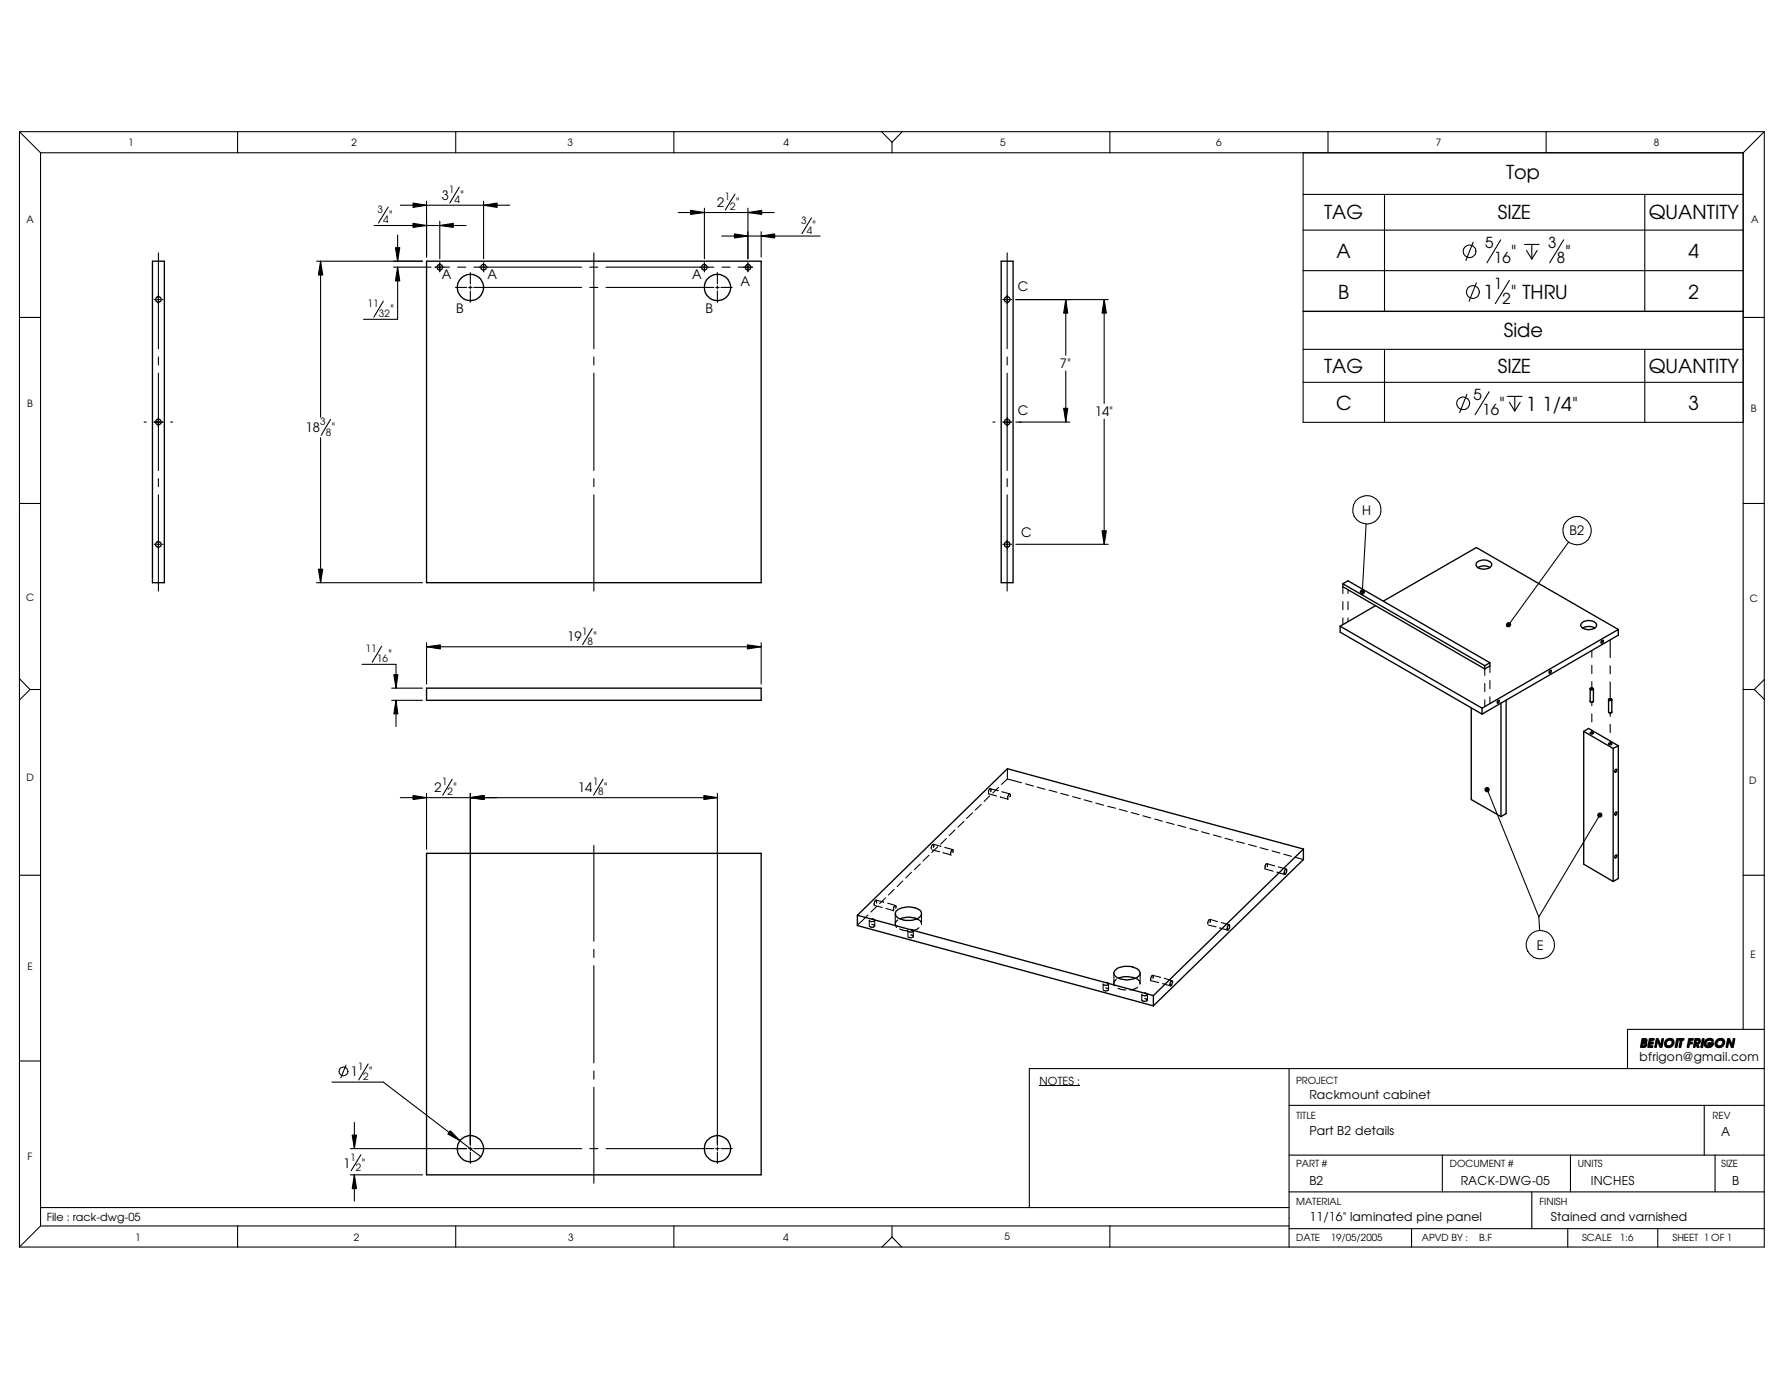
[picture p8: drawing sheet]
<svg xmlns="http://www.w3.org/2000/svg" width="279mm" height="216mm" viewBox="0 0 279 216" stroke-linecap="round" stroke-linejoin="round" font-family="sans-serif">
<g fill="none" stroke="#000" stroke-width=".17">
<path d="M3 20.6h273.3M3 20.6v174.6M3 20.6l3.3 3.3M6.3 23.9h266.7M6.3 23.9v168M24.8 39.6v15M37.2 20.6v3.3M58.6 35.3h14.4M60.8 32.4l-1.5 2.5M61.9 38.8h.7l-.3 2.1zM62.3 36.8v4.1M62.7 32.1h17.1"/>
<path d="M64.7 35l2.1 .3-2.1 .3zM64.7 31.8l2.1 .3-2.1 .4zM66.8 31.5v8.8M68.9 35.3l2.1-.3v.6zM68.9 34.6v5.9M71.4 20.6v3.3M71.9 29.3l-1.5 2.5M75.7 32.1l2.2-.3v.7zM75.7 31.5v9M93 39.6v15M105.5 20.6v3.3M106.2 33.3h15"/>
<path d="M108.2 32.9l2.1 .4-2.1 .3zM110.3 32.6v7.9M113 37h15.4M115 36.6l2.1 .4-2.1 .3zM115.1 30.4l-1.5 2.5M117.1 33.3l2.2-.4v.7zM117.1 32.6v7.9M119.2 37l2.1-.4v.7zM119.2 36.3v4M127.1 34.1l-1.5 2.5M138 20.6l1.7 1.7M139.7 22.3v1.6"/>
<path d="M141.3 20.6l-1.6 1.7M157.7 39.6v15M173.8 20.6v3.3M204.1 23.9v24.8h68.9M204.1 36h68.9M204.1 30.4h68.9M208 20.6v3.3M216.8 30.4v18.3M230.7 37.9l-1.1 2.9M235 37.5l-2.1 3.6M238.8 38.3h2.2M239.1 39.2l.8 1.4"/>
<path d="M239.9 38.3v2.3M240.7 39.2l-.8 1.4M242.1 20.6v3.3M244.9 37.5l-2.2 3.6M257.6 30.4v18.3M273 23.9v137.3M276.3 20.6v174.6h-273.3M276.3 20.6l-3.3 3.3M3 49.7h3.3M24.1 46.9h.2M24.6 46.9h.5M24.8 55.9v1.2"/>
<path d="M24.8 58.4v15.3M25.4 46.9h.1M49.6 40.9h16.6M50.2 40.9l.3 2.2h-.6zM50.2 40.9v24.4M60 47.2l-1.5 2.5M61.6 41.8h5.9M62.3 41.8l.3 2.2h-.7zM62.3 41.8v8.2h-5.4M68.2 41.8h.1M68.6 41.8h.5M68.9 41.1v.2"/>
<path d="M68.9 41.6v.5M68.9 42.4v.1M69.4 41.8h1M71.3 45h1.8M71.7 41.8h1.2M73.4 45h.6M73.7 42.7v1.7M73.7 44.7v.6M73.7 45.6v1.7M74.2 45h16.9M74.2 41.8h1M75.4 41.8h.6"/>
<path d="M75.7 41.1v.2M75.7 41.6v.5M75.7 42.4v.1M76.2 41.8h14.9M92.4 45h1.2M92.4 41.8h1.2M93 55.9v1.2M93 58.4v15.3M94.9 45h16.9M94.9 41.8h14.9M110 41.8h.6M110.3 41.1v.2"/>
<path d="M110.3 41.6v.5M110.3 42.4v.1M110.8 41.8h1M112.1 45h.5M112.4 42.7v1.7M112.4 44.7v.6M112.4 45.6v1.7M112.9 45h1.8M113.1 41.8h1.2M115.6 41.8h1M116.9 41.8h.5M117.1 41.1v.2"/>
<path d="M117.1 41.6v.5M117.1 42.4v.1M117.7 41.8h.2M157.1 46.9h.1M157.5 46.9h.5M157.7 55.9v1.2M157.7 58.4v15.3M158.3 46.9h.2M159.1 46.9h14.5M166.9 46.9l.3 2.1h-.6zM166.9 46.9v8.7M166.9 58.1v8"/>
<path d="M172.9 46.9l.4 2.1h-.7zM172.9 46.9v16.3M204.1 42.4h68.9M204.1 59.9h68.9M204.1 54.7h68.9M216.8 54.7v11.4M231.2 44.3l-1.1 2.9M236.4 43.9l-2.2 3.6M257.6 54.7v11.4M273 49.7h3.3M273 48.8h-68.9v17.3h68.9M3 78.8h3.3"/>
<path d="M22.6 66.1h.3M24.1 66.1h1.4M24.8 74.9v1.3M24.8 77.5v15M26.7 66.1h.4M50.2 68.5v22.7M51.8 65.7l-1.5 2.5M93 74.9v1.3M93 77.5v15M155.5 66.1h.3M157.1 66.1h1.4M157.7 74.9v1.3"/>
<path d="M157.7 77.5v15M159.1 66.1h8.5M166.6 63.9h.6l-.3 2.2zM172.9 65.6v19.6M229.7 61.7l-1.1 2.9M233.2 61.3l-2.2 3.6M236.1 62.1h2.3M236.4 63l.8 1.3M237.2 62.1v2.2M238.1 63l-.9 1.3M273 78.8h3.3M24.1 85.2h.2"/>
<path d="M24.6 85.2h.5M25.4 85.2h.1M49.6 91.2h16.6M49.9 89.1h.6l-.3 2.1zM92.8 98.4l-1.6 2.5M157.1 85.2h.1M157.5 85.2h.5M158.3 85.2h.2M159.1 85.2h14.5M172.6 83.1h.7l-.4 2.1zM210.3 91.9v1M210.3 94.2v1.3"/>
<path d="M210.3 96.7v1.1M211.1 92.3v.6M211.1 94.2v1.3M211.1 96.7v.6M213.1 92.5l.1-.1 .4 .1 .1 .3-.3 .2v-.3v.3a.3 .3 0 0 1-.3-.1 .3 .3 0 0 1 0-.4zM214 82l-.6 10.7M236 97.6a.34 .34 0 0 1 .5 0 .34 .34 0 0 1 0 .4 .34 .34 0 0 1-.4 .1l.2-.3-.2 .3-.2-.2zM245.7 84.9l-9.4 12.9M3 106.3l1.7 1.6M4.7 107.9h1.6M4.7 107.9l-1.7 1.7M56.7 104h5.3v3.7"/>
<path d="M59.8 101.2l-1.5 2.5M61.3 109.6h4.9M61.3 107.7h4.9M61.7 105.6h.6l-.3 2.1zM62 109.6l.3 2.2h-.6zM62 109.6v4.1M66.8 101.3l2.2-.3v.6zM66.8 100.6v6.5M66.8 101.3h52.4M117.1 101l2.1 .3-2.1 .3zM119.2 100.6v6.5M232.5 104.7v1"/>
<path d="M232.5 107v1.3M232.5 109.6v1M233.3 104.3v1M233.3 106.6v1.2M233.3 109.1v1.1M249.3 101.9v1M249.3 104.2v1.3M249.3 106.7v1.1M249.3 110v.5M249.3 111.8v1.2M249.3 114.3v.5M252.2 100.2v2.8"/>
<path d="M252.2 104.2v1.3M252.2 106.8v2.7M252.2 111.7v.4M252.2 113.4v1.3M252.2 116v.5M273 107.9h1.7M274.7 107.9l1.6 1.6M276.3 106.4l-1.6 1.5M3 137h3.3M62.7 124.9h49.7M64.7 124.5l2.1 .4-2.1 .3zM66.8 124.2v8.8"/>
<path d="M70.8 122l-1.5 2.5M73.7 124.9l2.1-.4v.7zM73.7 124.2v55.1M93 132.3v15.1M94.4 122l-1.4 2.5M110.2 124.5l2.2 .4-2.2 .3zM112.4 124.2v55.1M140 139.2l-.9 .9M141.4 137.9l-.9 .9M142.7 136.6l-.8 .9M144.1 135.3l-.9 .8M145.5 133.9l-.9 .9"/>
<path d="M145.9 133.1l1.3 .2M146.2 132.7l.1-.3-.2-.2-.3 .7M146.2 132.2l1.2 .3M146.9 132.6l-1 .9M147.7 133.5l1.3 .4M148 132.7l1.2 .3M148.2 131.3l-.9 .9M148.9 133.7h.1M149.2 133l-.2 .3-.1 .4M149.2 133v.5M149.6 129.9l-.9 .9M151 128.6l-1 .9"/>
<path d="M152.3 127.3l-.9 .8M153.7 125.9l-1 .9M154.8 124.2h.1M154.9 124.3l1.2 .3M155 124.6l-.9 .9M155.1 123.5l1.2 .3M155.2 124v-.4l-.2-.1-.2 .3v.4M156.4 123.3l-.9 .9M156.7 124.8l1.2 .3M156.9 124l1.3 .3M157.7 122l2.3 .6M157.8 120.4v1.6l-1 .8"/>
<path d="M157.8 125h.1M158.2 124.8v-.3l-.1-.2-.3 .7M160.6 122.7l1.2 .4M162.4 123.2l1.3 .4M164.3 123.7l1.2 .3M166.1 124.2l1.2 .3M168 124.7l1.2 .4M169.8 125.2l1.2 .4M171.6 125.7l1.2 .4M173.5 126.2l1.2 .3M175.3 126.7l1.2 .3M177.2 127.2l1.2 .4"/>
<path d="M179 127.7l1.2 .4M180.8 128.2l1.2 .4M182.7 128.7l1.2 .4M184.5 129.2l1.2 .3M186.4 129.7l1.2 .3M188.2 130.2l1.2 .4M190 130.7l1.3 .4M191.9 131.2l1.2 .4M193.7 131.7l1.2 .3M195.5 132.2l1.3 .3M197.4 132.7l1.2 .4M198.1 135.9h.1"/>
<path d="M198.2 136.1l1.2 .3M198.4 135.2l1.2 .4M198.5 135.7v-.4h-.2l-.2 .3v.3M199.2 133.2l1.2 .4M200 136.5l1.2 .4M200.2 135.7l1.2 .4M201 133.7l1.3 .4M202.9 134.2l1.2 .4M232.6 123.5l.2-.2 .1 .3-.1-.3h.2l.2 .2v.2l-.2 .3h-.3l-.1-.3zM232.9 123.6l8.1 20M250.3 127.5l.2-.2h.2l-.2 .3 .2-.3a.32 .32 0 0 1 .1 .5 .32 .32 0 0 1-.4 .1 .32 .32 0 0 1-.1-.4zM250.5 127.6l-9.5 16"/>
<path d="M273 137h3.3M93 148.6v1.3M93 151.2v15.2M135.9 143.3l-1.7 1.6M136.1 144.1v.8M136.5 143.8l.5 .2v1l-.2 .2-.7-.2M136.5 144.7l.5 .2M136.9 141.6h.1M137 144.1a.57 .57 0 0 1-.9 0M137 141.8l1.2 .3M137.2 140.9l1.2 .4M137.2 141.4v-.5l-.2 .3-.1 .4"/>
<path d="M137.3 141.9l-.9 .9M138.7 140.6l-.9 .9M138.8 142.2l1.2 .4M139 141.4l1.3 .4M140 142.5h.1M140.2 144.7l.2 .4M140.2 143v1.7M140.3 142.2v-.4h-.1l-.2 .3v.4M140.4 145.1h.1M140.6 144l-.3 .4-.1 .3M140.9 145.4l.7 .3h.5M142.1 145.7h.1"/>
<path d="M142.2 145.7v.9M142.6 145.5l.4 .2v.9l-.3 .2-.5-.1M142.6 146.4h.2l.2 .2M143 145.8l-.2 .1-.6-.1M143.6 143.8l.5 .3 .2 .4M143.9 145.2l-.4 .3-.8 .2M144.3 143v1.7M172.8 154.1v.8M172.8 154.1l.3 .2 .5-.2M173.2 153.8l.4 .2v1a.56 .56 0 0 1-.8 0M173.2 154.7l.4 .2M174.5 152.4v1.7l.1 .2"/>
<path d="M174.8 153.3l-.3 .5M175.1 154.7l1.2 .3M177.8 153.2l.6 .3 .2 .5M178.1 154.6l-.4 .3-.7 .1M178.6 154l-.1 .1M178.6 152.4v1.6M178.8 155.7v.8M179.2 155.4l.5 .3a.49 .49 0 0 1-.8 0M179.3 156.3l.4 .2-.1 .2-.5 .1-.3-.2M179.7 155.7v.8M180.2 153.4h.1M180.3 153.5l1.2 .3"/>
<path d="M180.5 152.7l-.2 .3-.1 .4M180.5 152.7l.1 .5M180.5 152.7l1.2 .3M182.1 154l1.2 .3M182.3 153.2l1.3 .3M189.2 144.8l1.3 .3M189.5 144.4l.1-.3-.2-.1-.3 .7M189.5 143.9l1.2 .4M191 145.3l1.3 .3M191.3 144.4l1.2 .4M241 143.6l.1 2.1M3 166.1h3.3"/>
<path d="M52 169.4h8l15.3 11.7M54.2 166.8l-.8 1.9M54.9 179.8h18.2M55.2 177.7h.6l-.3 2.1zM55.5 175.7v4.1M57.7 166.6l-1.5 2.5M70.5 177l1.6 1.6-2-1.1zM73.4 179.8h.6M73.7 179.6v.5M74.2 179.8h16.9M92.4 179.8h1.2M93 167.7v1.3"/>
<path d="M93 170.2v15.1M94.9 179.8h16.9M112.1 179.8h.5M112.4 179.6v.5M112.9 179.8h1.8M201.9 173.1h74.4M201.9 167.3v27.9M266.9 173.1v7.7M276.3 167.3h-115.1v21.8M276.3 161.2h-21.4v6.1M6.3 191.9h195.6M6.3 191.9l-3.3 3.3"/>
<path d="M6.3 189.1h195.6M37.2 191.9v3.3M54.9 183.9h11.3M55.5 183.9l.3 2.2h-.6zM55.5 183.9v4.1M56.5 180.8l-1.5 2.5M71.4 191.9v3.3M73.7 180.4v1.8M105.5 191.9v3.3M112.4 180.4v1.8M139.7 193.7l-1.6 1.5M139.7 193.7l1.5 1.5"/>
<path d="M139.7 191.9v1.8M173.8 191.9v3.3M201.9 186.6h74.4M201.9 192.4h74.4M201.9 180.8h74.4M221.1 192.4v2.8M225.9 180.8v5.8M239.9 186.6v5.8M245.5 192.4v2.8M246 180.8v5.8M259.6 192.4v2.8M268.6 180.8v5.8"/>
<circle cx="230.2" cy="39.4" r=".99"/>
<circle cx="230.7" cy="45.7" r="1.01"/>
<circle cx="214.1" cy="79.8" r="2.23"/>
<circle cx="229.2" cy="63.2" r="1"/>
<circle cx="247" cy="83.1" r="2.23"/>
<circle cx="241.2" cy="147.9" r="2.22"/>
<circle cx="53.8" cy="167.8" r=".69"/>
</g>
<g fill="none" stroke="#000" stroke-width=".21">
<path d="M23.9 40.9h1.8v50.3h-1.8zM66.8 40.9h52.4v50.3h-52.4zM156.8 40.9h1.9v50.3h-1.9zM157.4 85a.45 .45 0 0 1 .7 0 .45 .45 0 0 1-.2 .6h-.3l-.2-.1zM209.9 98v1l22.2 12.8M209.9 98l22.2 12.9M210.3 91.4v.5l22.2 12.8M210.3 91.4l22.2 12.8M210.3 91.4l.8-.5 22.2 12.9M215.4 94.8l-5.5 3.2M216.7 94.1l14.5-8.4 22.2 12.9M231.3 88.1a1.62 1.62 0 0 1 2.3 .2 .96 .96 0 0 1-1 .8 1.57 1.57 0 0 1-1.4-.5z"/>
<path d="M231.5 88.9l.7-.3h.5l.6 .3M247.7 97.6a1.63 1.63 0 0 1 2.3 .1 .82 .82 0 0 1-1 .9h-.2a1.11 1.11 0 0 1-1.2-.8zM247.9 98.3a2.09 2.09 0 0 1 1.5-.1l.4 .1M253.4 98.6l-21.3 12.3M253.4 98.6v.8l-21.3 12.4M66.8 107.7h52.4v1.9h-52.4zM230.4 110.8v14.4l4.7 2.6M232.1 110.9v.9M232.5 104.2v.5M233.3 103.8l-.8 .4M233.3 103.8v.5l-.8 .4M234.6 109.7h.2l-.2 .4h-.1z"/>
<path d="M235.1 110.1v17.7M235.9 109.6v17.8l-.8 .4M242.7 105l.3-.1a.29 .29 0 0 1-.1 .4 .29 .29 0 0 1-.3 .1zM248 114.5l.8-.5 4.6 2.8M248 114.5l4.6 2.7M248 114.5v20.8l4.6 2.7M249 107.9v-.1a.3 .3 0 0 1 .6 .1M249 109.8l.2 .1h.2l.2-.1M249 107.9a.28 .28 0 0 0 .3 .1 .28 .28 0 0 0 .3-.1M249 109.8a.28 .28 0 0 0 .3 .1 .28 .28 0 0 0 .3-.1M249 114.7l.4-.1 .2 .2-.1 .1a.26 .26 0 0 1-.3 0 .26 .26 0 0 1-.2-.2zM249 107.9v1.9"/>
<path d="M249.1 107.7a.15 .15 0 0 1 .2 0 .15 .15 0 0 1 .1 .2h-.3zM249.6 107.9v1.9M250.8 100.3l.3-.1a.29 .29 0 0 1 0 .4 .29 .29 0 0 1-.4 .1zM251.9 109.6l.2-.2h.2l.1 .2M251.9 111.5l.2 .1h.2l.1-.1M251.9 109.6l.2 .1h.2l.1-.1M251.9 116.4h.5a.26 .26 0 0 1-.2 .2 .26 .26 0 0 1-.3-.2zM251.9 109.6v1.9M252.1 109.4h.2l.1 .1-.3 .1zM252.4 109.6v1.9M252.6 117.2v20.8M253.4 116.8v20.7l-.8 .5"/>
<path d="M253.4 116.8l-.8 .4M66.8 133.6h52.4v50.3h-52.4zM201.3 136.1h.1h.1v.4l-.2 .4a.51 .51 0 0 1 0-.8zM204.1 132.9l-23.5 23M204.1 132.9v1.7l-23.5 22.9M204.1 132.9l-46.3-12.5-23.5 22.9M252.9 120.6l.3-.2a.29 .29 0 0 1 0 .3 .29 .29 0 0 1-.3 .2zM252.9 134l.3-.1a.29 .29 0 0 1 0 .3 .29 .29 0 0 1-.3 .1zM253 127.2h.2l-.1 .4h-.2zM134.3 143.3l46.3 12.6M134.3 143.3v1.6l46.3 12.6M140.4 142.6a3.2 3.2 0 0 1 3.8 0 .98 .98 0 0 1-1 1.4 3.2 3.2 0 0 1-2.5-.3 .74 .74 0 0 1-.3-1.1z"/>
<path d="M140.9 143.8a3.6 3.6 0 0 1 2.7 0M174.6 151.9l.3-.2a3.2 3.2 0 0 1 2.6-.3 1.08 1.08 0 0 1 1 1.1 2.1 2.1 0 0 1-2.1 .9 2.01 2.01 0 0 1-1.9-.9v-.3zM175.2 153.2a3.6 3.6 0 0 1 2.6 0M180.6 155.9v1.6M183.4 153.6l.1-.1a.51 .51 0 0 1-.2 .8v-.4zM192.4 144.9l.1-.1 .1 .1v.3l-.3 .4a.51 .51 0 0 1 .1-.7z"/>
<circle cx="24.8" cy="46.9" r=".45"/>
<circle cx="68.9" cy="41.8" r=".43"/>
<circle cx="73.7" cy="45" r="2.05"/>
<circle cx="75.7" cy="41.8" r=".42"/>
<circle cx="110.3" cy="41.8" r=".41"/>
<circle cx="112.4" cy="45" r="2.05"/>
<circle cx="117.2" cy="41.8" r=".42"/>
<circle cx="157.7" cy="46.9" r=".45"/>
<circle cx="24.8" cy="66.1" r=".45"/>
<circle cx="157.7" cy="66.1" r=".45"/>
<circle cx="24.8" cy="85.2" r=".44"/>
<circle cx="73.7" cy="179.8" r="2.04"/>
<circle cx="112.4" cy="179.9" r="2.05"/>
</g>
<g fill="#000">
<path d="M64.7 35l2.1 .3-2.1 .3zM64.7 31.8l2.1 .3-2.1 .4zM68.9 35.3l2.1-.3v.6zM75.7 32.1l2.2-.3v.7zM108.2 32.9l2.1 .4-2.1 .3zM115 36.6l2.1 .4-2.1 .3zM117.1 33.3l2.2-.4v.7zM119.2 37l2.1-.4v.7zM50.2 40.9l.3 2.2h-.6zM61.9 38.8h.7l-.3 2.1zM62.3 41.8l.3 2.2h-.7zM166.9 46.9l.3 2.1h-.6z"/>
<path d="M172.9 46.9l.4 2.1h-.7zM166.6 63.9h.6l-.3 2.2zM49.9 89.1h.6l-.3 2.1zM172.6 83.1h.7l-.4 2.1zM62 109.6l.3 2.2h-.6zM61.7 105.6h.6l-.3 2.1zM66.8 101.3l2.2-.3v.6zM117.1 101l2.1 .3-2.1 .3zM64.7 124.5l2.1 .4-2.1 .3zM73.7 124.9l2.1-.4v.7zM110.2 124.5l2.2 .4-2.2 .3zM55.2 177.7h.6l-.3 2.1z"/>
<path d="M70.5 177l1.6 1.6-2-1.1zM55.5 183.9l.3 2.2h-.6z"/>
<path d="M213.1 92.5l.1-.1 .4 .1 .1 .3-.3 .2v-.3v.3a.3 .3 0 0 1-.3-.1 .3 .3 0 0 1 0-.4z" fill-rule="evenodd"/>
<path d="M236 97.6a.34 .34 0 0 1 .5 0 .34 .34 0 0 1 0 .4 .34 .34 0 0 1-.4 .1l.2-.3-.2 .3-.2-.2z" fill-rule="evenodd"/>
<path d="M232.6 123.5l.2-.2 .1 .3-.1-.3h.2l.2 .2v.2l-.2 .3h-.3l-.1-.3z" fill-rule="evenodd"/>
<path d="M250.3 127.5l.2-.2h.2l-.2 .3 .2-.3a.32 .32 0 0 1 .1 .5 .32 .32 0 0 1-.4 .1 .32 .32 0 0 1-.1-.4z" fill-rule="evenodd"/>
</g>
<path d="M162.8 170h6.4" fill="none" stroke="#000" stroke-width=".16"/>
<g font-size="3">
<text x="235.9" y="28">Top</text>
<text x="207.4" y="34.3">TAG</text>
<text x="234.6" y="34.3">SIZE</text>
<text x="258.2" y="34.3">QUANTITY</text>
<text x="209.3" y="40.3">A</text>
<text x="236.6" y="40.5">&quot;</text>
<text x="245.2" y="40.5">&quot;</text>
<text x="264.5" y="40.3">4</text>
<text x="209.6" y="46.7">B</text>
<text x="232.3" y="46.9">1</text>
<text x="236.6" y="46.9">&quot; THRU</text>
<text x="264.5" y="46.7">2</text>
<text x="235.5" y="52.8">Side</text>
<text x="207.4" y="58.4">TAG</text>
<text x="234.6" y="58.4">SIZE</text>
<text x="258.2" y="58.4">QUANTITY</text>
<text x="209.3" y="64.1">C</text>
<text x="234.8" y="64.3">&quot;</text>
<text x="239" y="64.3">1 1/4&quot;</text>
<text x="264.5" y="64.1">3</text>
</g>
<g font-size="2.4">
<text x="232.6" y="38.9">5</text>
<text x="233.9" y="41.2">16</text>
<text x="242.5" y="38.9">3</text>
<text x="243.8" y="41.2">8</text>
<text x="234" y="45.2">1</text>
<text x="235.3" y="47.5">2</text>
<text x="230.8" y="62.7">5</text>
<text x="232.1" y="65">16</text>
</g>
<g font-size="2">
<text x="60.9" y="34.4">&quot;</text>
<text x="69.2" y="31.2">3</text>
<text x="72.1" y="31.2">&quot;</text>
<text x="112.3" y="32.4">2</text>
<text x="115.2" y="32.4">&quot;</text>
<text x="127.2" y="36.1">&quot;</text>
<text x="69.2" y="43.7">A</text>
<text x="76.4" y="43.7">A</text>
<text x="108.4" y="43.7">A</text>
<text x="116" y="44.7">A</text>
<text x="159.4" y="45.5">C</text>
<text x="61.1" y="49.1">&quot;</text>
<text x="71.4" y="48.9">B</text>
<text x="110.5" y="48.9">B</text>
<text x="166" y="57.7">7&quot;</text>
<text x="159.4" y="65">C</text>
<text x="171.4" y="65.2">14&quot;</text>
<text x="47.8" y="67.6">18</text>
<text x="51.9" y="67.6">&quot;</text>
<text x="213.4" y="80.6">H</text>
<text x="245.8" y="83.8">B2</text>
<text x="159.9" y="84.1">C</text>
<text x="88.8" y="100.4">19</text>
<text x="92.9" y="100.4">&quot;</text>
<text x="60.8" y="103.1">&quot;</text>
<text x="68" y="124">2</text>
<text x="71" y="124">&quot;</text>
<text x="90.5" y="124">14</text>
<text x="94.6" y="124">&quot;</text>
<text x="240.7" y="148.7">E</text>
<text x="54.9" y="168.5">1</text>
<text x="57.8" y="168.5">&quot;</text>
<text x="53.7" y="182.8">1</text>
<text x="56.6" y="182.8">&quot;</text>
</g>
<g font-size="1.9">
<text x="256.8" y="166.1">bfrigon@gmail.com</text>
<text x="256.9" y="164">BENOIT FRIGON</text>
<text x="205.1" y="172">Rackmount cabinet</text>
<text x="205.1" y="177.7">Part B2 details</text>
<text x="269.6" y="177.8">A</text>
<text x="205.1" y="185.5">B2</text>
<text x="228.8" y="185.5">RACK-DWG-05</text>
<text x="249.1" y="185.5">INCHES</text>
<text x="271.3" y="185.5">B</text>
<text x="205.1" y="191.2">11/16&quot; laminated pine panel</text>
<text x="242.9" y="191.2">Stained and varnished</text>
</g>
<g font-size="1.7">
<text x="162.8" y="169.8">NOTES :</text>
<text x="7.3" y="191.2">File : rack-dwg-05</text>
</g>
<g font-size="1.6">
<text x="20.1" y="22.9">1</text>
<text x="55" y="22.9">2</text>
<text x="88.9" y="22.9">3</text>
<text x="122.7" y="22.9">4</text>
<text x="156.6" y="22.9">5</text>
<text x="190.5" y="22.9">6</text>
<text x="224.9" y="22.9">7</text>
<text x="259" y="22.9">8</text>
<text x="4.1" y="35">A</text>
<text x="59.1" y="33.4">3</text>
<text x="60" y="35">4</text>
<text x="70.3" y="30.2">1</text>
<text x="71.2" y="31.8">4</text>
<text x="113.5" y="31.3">1</text>
<text x="114.3" y="32.9">2</text>
<text x="125.5" y="35">3</text>
<text x="274.2" y="35">A</text>
<text x="126.4" y="36.6">4</text>
<text x="57.5" y="48">11</text>
<text x="59.3" y="49.7">32</text>
<text x="4.3" y="63.8">B</text>
<text x="274.2" y="64.4">B</text>
<text x="50.2" y="66.6">3</text>
<text x="51.1" y="68.2">8</text>
<text x="4.1" y="94.1">C</text>
<text x="274" y="94.3">C</text>
<text x="91.1" y="99.4">1</text>
<text x="92" y="100.9">8</text>
<text x="57.2" y="102.1">11</text>
<text x="59" y="103.7">16</text>
<text x="4.1" y="122.3">D</text>
<text x="69.2" y="122.9">1</text>
<text x="70.1" y="124.5">2</text>
<text x="92.8" y="122.9">1</text>
<text x="93.7" y="124.5">8</text>
<text x="273.9" y="122.8">D</text>
<text x="274.2" y="149.9">E</text>
<text x="4.3" y="151.9">E</text>
<text x="56" y="167.5">1</text>
<text x="56.9" y="169.1">2</text>
<text x="4.3" y="181.6">F</text>
<text x="54.9" y="181.7">1</text>
<text x="55.8" y="183.3">2</text>
<text x="21.2" y="194.2">1</text>
<text x="55.4" y="194.2">2</text>
<text x="89" y="194.2">3</text>
<text x="122.6" y="194.2">4</text>
<text x="157.3" y="194.1">5</text>
</g>
<g font-size="1.5">
<text x="203" y="169.8">PROJECT</text>
<text x="203" y="175.3">TITLE</text>
<text x="268.2" y="175.2">REV</text>
<text x="203" y="182.8">PART #</text>
<text x="227.1" y="182.8">DOCUMENT #</text>
<text x="247.1" y="182.8">UNITS</text>
<text x="269.6" y="182.8">SIZE</text>
<text x="203" y="188.7">MATERIAL</text>
<text x="241.1" y="188.7">FINISH</text>
<text x="203" y="194.3">DATE</text>
<text x="208.4" y="194.3">19/05/2005</text>
<text x="222.7" y="194.3">APVD BY :</text>
<text x="231.6" y="194.3">B.F</text>
<text x="247.8" y="194.3">SCALE</text>
<text x="253.7" y="194.3">1:6</text>
<text x="262" y="194.3">SHEET 1 OF 1</text>
</g>
</svg>
